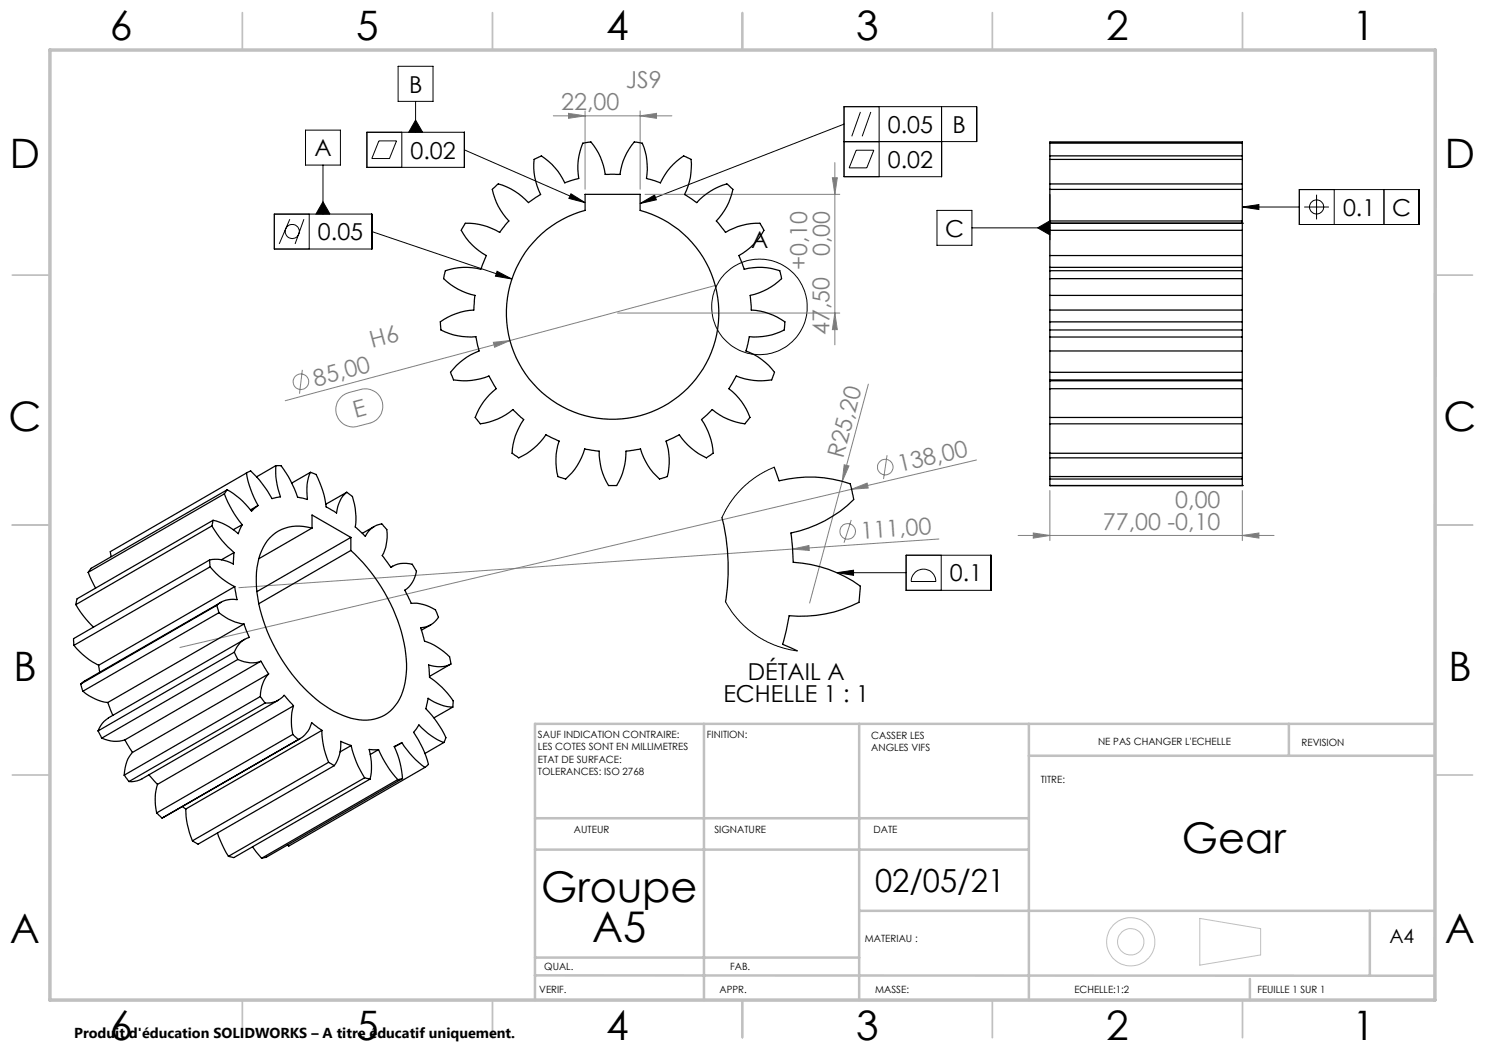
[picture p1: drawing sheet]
<svg xmlns="http://www.w3.org/2000/svg" width="297mm" height="210mm" viewBox="0 0 297 210" stroke-linecap="round" stroke-linejoin="round" font-family="sans-serif">
<g fill="none" stroke="#808080" stroke-width=".2">
<path d="M110.7 23.2h23.7M113.7 22.7l3.3 .5-3.3 .5zM117 22.2v15.6M128 23.2l3.3-.5v1zM128 22.2v15.6M129 38.9h39M166.5 35.6h1l-.5 3.3zM167 32.5v36.5M143.1 57.1l-86.1 23M60.5 74l-.6 4.7M68.2 79.5l1.1-.8 2.9-.8a3.5 3.5 0 0 1 4.3 2.5 3.5 3.5 0 0 1-2.5 4.2l-2.5 .7a3.5 3.5 0 0 1-3.9-1.6 3.5 3.5 0 0 1 .6-4.2zM98.7 68.5l3.3-.4-3.1 1.4z"/>
<path d="M123.5 62.6h44.5M167 62.6l.5 3.3h-1zM173.7 76.8l-11.8 43.8M168.8 92.9l1 .3-1.3 3.1zM170.3 97.9l3.1-1.3 .2 1zM170.3 97.9l-134.3 31.6M177.4 91l-.7 4.8M195.3 92l-25 5.9M210 98.1v10M248.5 98.1v10M158.5 109.8l3.3-.7 .1 1zM158.5 109.8l-110.7 7.7"/>
<path d="M170.3 104l-1.5 4.5M187.8 107.8l-29.3 2M203.6 107.1h51.2M206.7 106.6l3.3 .5-3.3 .5zM248.5 107.1l3.3-.5v1z"/>
<circle cx="60.2" cy="76.3" r="1.56"/>
<circle cx="177.1" cy="93.4" r="1.56"/>
<circle cx="169.5" cy="106.3" r="1.57"/>
</g>
<g fill="none" stroke="#000" stroke-width=".2">
<path d="M79.6 13.3h7v7h-7zM61.1 26h7v7h-7zM64.6 33v9.8M73.4 26.4h19.5v7.1h-19.5zM75.8 28.2h3.5l-1.4 3.5h-3.5zM80.4 26.4v7.1M83.1 20.3v6.1M83.1 24l1.4 2.4h-2.8zM92.9 30l24.1 10.5M114.2 38.8l2.8 1.7-3.2-.8zM168.8 24.8l-40.8 15.9M171.2 30h3.6l-1.4 3.6h-3.6z"/>
<path d="M172.1 22.4l-1.7 4.9M174.2 22.4l-1.8 4.9M175.8 21.3v14M188.3 21.3v14h-19.5v-14h26.5v7h-26.5M210 38.9v9.1M259.9 37.9h23.9v7h-23.9zM263.3 38.9v5M266.8 37.9v7M276.8 37.9v7M54.9 42.8h19.5v7h-19.5zM58 43.8l-2.2 5M60.8 43.8l-1.8 5"/>
<path d="M61.8 42.8v7M64.6 40.3l1.4 2.5h-2.8zM74.4 46.3l28 9.5M99.4 54.2l3 1.6-3.3-.6zM128 40.7l2.9-1.7 .4 1zM187.4 42.1h7v7h-7zM194.4 45.6h15.6M207.5 45.6l2.5-1.4v2.8zM248.5 41.4h11.4M248.5 41.4l3.3-.5v1zM260.8 41.4h5M167.4 114.5h13.8"/>
<path d="M167.4 114.5l3.3-.5v1.1zM181.2 111h17v7.1h-17zM183 114.5a2.5 2.5 0 0 1 2.7-.5 2.5 2.5 0 0 1 1.5 2.3h-5a2.39 2.39 0 0 1 .8-1.8zM188.2 111v7.1"/>
<circle cx="58.5" cy="46.3" r="1.41"/>
<circle cx="263.3" cy="41.4" r="1.41"/>
<circle cx="151.9" cy="61.4" r="9.6"/>
</g>
<g fill="none" stroke="#c0c0c0" stroke-width=".2">
<path d="M240 183.7l12.1 2v5.3l-12.1 2z"/>
<circle cx="226.1" cy="188.3" r="4.8"/>
<circle cx="226.2" cy="188.4" r="2.63"/>
</g>
<g fill="none" stroke="#c0c0c0" stroke-width=".35">
<path d="M48.5 2.5v7.5M98.5 2.5v7.5M148.5 2.5v7.5M198.5 2.5v7.5M248.5 2.5v7.5M2.5 55h7.5M287 55h7.5M2.5 105h7.5M287 105h7.5M2.5 155h7.5M287 155h7.5M48.5 200v7.5"/>
<path d="M98.5 200v7.5M148.5 200v7.5M198.5 200v7.5M248.5 200v7.5"/>
</g>
<g fill="none" stroke="#c0c0c0" stroke-width=".5">
<path d="M140.8 144.8v55.2M171.8 144.8v55.2M205.8 144.8v55.2M205.8 151.2h81.2M257.8 144.8v6.4M287 144.8h-180v55.2M107 163.6h98.8M107 169.9h98.8M107 195.1h180M107 191.5h64.8M171.8 182.2h115.2M250 195.8v4.2"/>
<path d="M274 182.2v12.9"/>
</g>
<path d="M10 10h277.1l-.1 190h-277z" fill="none" stroke="#c0c0c0" stroke-width=".7"/>
<path d="M99.4 54.2l3 1.6-3.3-.6zM114.2 38.8l2.8 1.7-3.2-.8zM128 40.7l2.9-1.7 .4 1zM64.6 40.3l1.4 2.5h-2.8zM83.1 24l1.4 2.4h-2.8zM248.5 41.4l3.3-.5v1zM207.5 45.6l2.5 1.4v-2.8zM167.4 114.5l3.3-.5v1.1z" fill="#000"/>
<g fill="#808080">
<path d="M158.5 109.8l3.3-.7 .1 1z"/>
<path d="M170.3 97.9l3.1-1.3 .2 1z"/>
<path d="M98.7 68.5l3.3-.4-3.1 1.4z"/>
<path d="M168.8 92.9l1 .3-1.3 3.1z"/>
<path d="M128 23.2l3.3-.5v1zM113.7 22.7l3.3 .5-3.3 .5zM248.5 107.1l3.3-.5v1zM206.7 106.6l3.3 .5-3.3 .5z"/>
<path d="M166.5 35.6h1l-.5 3.3zM167 62.6l.5 3.3h-1z"/>
</g>
<g fill="none" stroke="#000" stroke-width=".25">
<path d="M98.6 37.7l1.1-.9 .8 .2 1.7 .8 1.5 .9 2 1.8 2.4-1.6-.7-1.7-.4-1.7-.2-2.7v-.9l1.5-.7 1.4 1.1 1.3 1.2 1.1 1.5 .9 1.6 2.7-.9-.1-2.7 .4-2.7 .6-1.7 1.2-.2h.4l1.5 2.2 1 2.5 .3 1.8h3l.6-2.6 .7-1.7 1.6-2.2h.3l1.2 .2 .6 1.7 .4 2.7-.1 2.7 2.8 .9 .9-1.6 1-1.5 1.3-1.2 1.4-1.1 1.5 .7 .1 .9-.2 2.7-.5 1.7-.7 1.7 2.4 1.6 2.1-1.8 1.5-.9 1.6-.8 .9-.2 1.2 1.1-.5 1.7-.7 1.7-1 1.5-1.1 1.4 1.8 2.3 2.4-1.2 2.7-.6h1.8l.6 1 .2 .4-1.5 2.2-1.3 1.3-2.2 1.5 1 2.8 2.7-.4h1.8l2.7 .6 .1 .4 .2 1.2-1.4 1.2-2.3 1.3-2.6 .9 .2 2.9 1.8 .2 1.8 .5 1.6 .7 1.6 1-.2 1.6-.8 .4-1.7 .6-1.7 .3h-2.7l-.7 2.9 2.4 1.2 1.5 1.1 1.2 1.3 .6 .7-.6 1.5-1.8 .2-1.8-.1-1.8-.3-1.7-.6-1.4 2.5 1.9 1.9 1.6 2.2 .7 1.7-.5 .6-.5 .7-1.8-.4-2.5-1-2.2-1.5-2.2 2 .9 1.6 .7 1.6 .5 1.8 .2 1.8-1.3 .9-1.6-.9-2.1-1.7-1.7-2-2.7 1.2 .5 1.7 .1 1.8v1.8l-.3 1.8-1.6 .5-.6-.6a12.1 12.1 0 0 1-3.2-5.4l-2.9 .4a13.2 13.2 0 0 1-1.9 6.9h-1.6a12.3 12.3 0 0 1-1.9-6.9l-2.9-.4a12.5 12.5 0 0 1-3.8 6l-1.5-.5a12.6 12.6 0 0 1 .2-7.1l-2.6-1.2a13.3 13.3 0 0 1-5.4 4.6l-1.4-.9a12.5 12.5 0 0 1 2.3-6.8l-2.1-2a12.6 12.6 0 0 1-6.5 2.9l-1.1-1.3a12.8 12.8 0 0 1 4.2-5.8l-1.4-2.5a13.1 13.1 0 0 1-7.1 .8l-.6-1.5a13.1 13.1 0 0 1 5.7-4.3l-.6-2.9a12.8 12.8 0 0 1-7-1.3l-.1-1.6a13 13 0 0 1 6.7-2.4l.2-2.9a12.8 12.8 0 0 1-6.3-3.4l.4-1.6a12.2 12.2 0 0 1 7.1-.2l1.1-2.8a12.6 12.6 0 0 1-5-5l.8-1.4a12.7 12.7 0 0 1 6.8 1.8l1.9-2.3a12.7 12.7 0 0 1-3.3-6.3zM210 36.8v1.1M210 37.9v6.3M210 31.9v4.9M210 31.2v.7M210 28.6v2.6M210 28.6v-.2h38.5v.2M210 36.8h38.5M210 37.9h38.5M210 31.9h38.5M210 31.2h38.5M210 28.6h38.5"/>
<path d="M248.5 36.8v1.1M248.5 37.9v6.3M248.5 31.9v4.9M248.5 31.2v.7M248.5 28.6v2.6M107.5 47.6a21.2 21.2 0 0 1 9.5-5.5v-3.2h11v3.2a21.3 21.3 0 0 1 13.8 29.5 21.3 21.3 0 0 1-31.5 8.4 21.3 21.3 0 0 1-2.8-32.4zM210 55.7v3.4M210 54.1v1.6M210 53.5v.6M210 46.1v5M210 44.7v1.4M210 44.7h.1"/>
<path d="M210 59.1v2.9M210 51.1v2.4M210 44.2v.5M210 53.5h38.5M210 44.7h38.5M210 55.7h38.5M210 59.1h38.5M210 54.1h38.5M210 46.1h38.5M210 51.1h38.5M210 44.2h38.5M248.5 55.7v3.4"/>
<path d="M248.5 54.1v1.6M248.5 53.5v.6M248.5 46.1v5M248.5 44.7v1.4M248.5 44.7h.1M248.5 59.1v2.9M248.5 51.1v2.4M248.5 44.2v.5M210 64.4v1.6M210 62v2.4M210 66v1.4M210 74.5v1.5"/>
<path d="M210 70.2v4.3M210 76v.2M210 77.7v5.8M210 67.4v2.8M210 76.2v1.5M210 67.4h38.5M210 76.2h38.5M210 64.4h38.5M210 66h38.5M210 62h38.5M210 74.5h38.5M210 76h38.5"/>
<path d="M210 70.2h38.5M210 77.7h38.5M248.5 64.4v1.6M248.5 62v2.4M248.5 66v1.4M248.5 74.5v1.5M248.5 70.2v4.3M248.5 76v.2M248.5 77.7v5.8M248.5 67.4v2.8M248.5 76.2v1.5M44.9 98.8a22 22 0 0 0 3.5 6.1"/>
<path d="M44.9 98.8l-27.3 15.7M45.4 98l-.5 .8M45.4 98a15.2 15.2 0 0 1 4.9 4.2l1.3-1.1M45.4 98l-27.2 15.7-.6 .8M49.3 94.6a20 20 0 0 0 2.3 6.5M49.3 94.6l-27.3 15.7 .2 1M55.2 93.1a15.2 15.2 0 0 0 .9 6.3l-1.7 .3a23.1 23.1 0 0 0-4.3-5.5l-.8 .4M55.2 93.1l1 .1a22.3 22.3 0 0 1 3.3 6.2l2 .5a9.5 9.5 0 0 1 .6-5.4M55.2 93.1l-3.9 2.3M62.1 94.5l1.1 .4a18.8 18.8 0 0 1 2 6.5l2.1 1.2a6.1 6.1 0 0 1 2.1-4.1M62.1 94.5l-3.8 2.1M69.4 98.5l.9 .7a11.7 11.7 0 0 1 .7 6.2l2.1 1.9a4.4 4.4 0 0 1 3.2-2.5l.3 .2a2.87 2.87 0 0 1 .8 3.2l-.2 1.3-.8 1.6 1.8 2.4a5.1 5.1 0 0 1 4.2-.7l.6 .9a1.35 1.35 0 0 1-.1 1.8l-.8 1.5-1.1 1 1.2 2.7a8 8 0 0 1 4.9 1.3l.6 1.5a4.4 4.4 0 0 1-3.6 2l.8 2.7a11.4 11.4 0 0 1 5.1 3.3l.2 1.3"/>
<path d="M69.4 98.5l-4.2 2.4M154.8 93.4l1 2.8a24.8 24.8 0 0 1 14.2 .6l.7 3.1a24.8 24.8 0 0 1-12.5 6.7l.4 5.9a25 25 0 0 1 13.4 4.7l-.2 3.3a25.5 25.5 0 0 1-14 2.6l-1.3 5.8 3 1.3M210 83.5v1.3M210 84.8v5.9M210 90.7v.9M210 91.6v3.7M210 95.3v.5M210 95.8v1.3M210 97.1h.1M210 97.1h38.5M210 83.5h38.5M210 84.8h38.5"/>
<path d="M210 90.7h38.5M210 91.6h38.5M210 95.3h38.5M210 95.8h38.5M248.5 83.5v1.3M248.5 84.8v5.9M248.5 90.7v.9M248.5 91.6v3.7M248.5 95.3v.5M248.5 95.8v1.3M248.5 97.1h.1M17.6 114.5l1.5 3.1"/>
<path d="M41.9 112l.1 1.4M41.9 112l-27.2 15.7 .1 1.4M42 113.4a14.5 14.5 0 0 0 5 3.9M42 113.4l-27.2 15.7M42.4 105.2a19.9 19.9 0 0 0 4.4 5.3M42.4 105.2l-27.2 15.7M42.6 104.1a11.3 11.3 0 0 1 5.1 2.6l.7-1.8M42.6 104.1l-.2 1.1M42.6 104.1l-27.2 15.7-.2 1.1M46.8 110.5l-.1 2.3a6.7 6.7 0 0 0-4.8-.8M46.8 110.5l-2.5 1.5M47 117.3l.4 2.6a4.6 4.6 0 0 0-4 1.2"/>
<path d="M47 117.3l-27.3 15.8M48.4 104.9l-1.7 1M51.6 101.1l-1.5 .9M62.4 105.6a8.1 8.1 0 0 0-10.6 6.2 23.9 23.9 0 0 0 1.7 14.6 32.8 32.8 0 0 0 13.2 15.8 11.6 11.6 0 0 0 8.9 1.4 8.7 8.7 0 0 0 5.4-7 26 26 0 0 0-2.9-15.9 35.2 35.2 0 0 0-7.9-10.6M62.4 105.6v-2.6l7.8 4.5M62.4 105.6l-10.6 6.2M70.2 107.5v2.6M70.2 110.1l-18.4 10.6M70.2 107.5l-18.8 10.8M74.9 105.3l-2.4 1.4M78.5 113.2l-.3 .2M144.4 103.5a41.5 41.5 0 0 1 .7 16.9"/>
<path d="M14.8 129.1a15.3 15.3 0 0 0 4.9 4M15.2 120.9l1.5 2.2 2 2.3M16.2 136.8l.4 1.4M16.6 138.2a9.6 9.6 0 0 0 5 2.3M19.7 133.1l.2 1.3M43.4 121.1l.4 1.4M43.4 121.1l-27.2 15.7M43.8 122.5a10.3 10.3 0 0 0 5 2.3M43.8 122.5l-27.2 15.7M44.2 120.5l-27.2 15.7-.8 .6M46.8 130.4l.8 1.5M46.8 130.4l-27.2 15.8"/>
<path d="M47.6 131.9a5.8 5.8 0 0 0 4.6 .3M47.6 131.9l-27.2 15.7M48.8 124.8l1 2.7a4.6 4.6 0 0 0-3 2.9M48.8 124.8l-27.2 15.7M48.9 127.9l-27.2 15.7-1.2 1.1-.9 1.5M52.1 139.3l.9 1.3M52.1 139.3l-27.3 15.7M52.2 132.2l1.5 2.6M52.2 132.2l-27.2 15.8M53.7 134.8a6.8 6.8 0 0 0-1.6 4.5M53.7 134.8l-27.2 15.7M86.1 125l-1.8 1"/>
<path d="M90.2 132.8a5.7 5.7 0 0 1-4.5 .2l.2 2.5a15 15 0 0 1 4.7 4.8v1.1M90.2 132.8l-4.3 2.5M19.6 146.2l.8 1.4M20.4 147.6a6.2 6.2 0 0 0 4.6 .4M21.6 140.5l1 2.6M24.8 155l1 1.3M25 148l1.5 2.5M26.5 150.5a7 7 0 0 0-1.7 4.5M29.8 155l1.7 1.9M31.5 156.9a11 11 0 0 0-.2 5.7M53 140.6a4.3 4.3 0 0 0 3.8-1.5l1.9 2.1M53 140.6l-27.2 15.7"/>
<path d="M55.7 140l-27.3 15.8-1 .4-1.6 .1M58.6 146.9l-27.3 15.7M58.7 141.2a11.5 11.5 0 0 0-.1 5.7M58.7 141.2l-27.2 15.7M60.1 147.7l-27.7 15.9M64.4 146.1a16.4 16.4 0 0 0 1.3 6.4M64.4 146.1l-2.1-1.6a5.3 5.3 0 0 1-2.6 3.4l-1.1-1M64.4 146.1l-27.3 15.7M65.7 152.5l1.2 .6M65.7 152.5l-27.2 15.7M66.9 153.1l-27.3 15.7-1.1-.6M70.2 149.1a19.6 19.6 0 0 0 2.7 6.5"/>
<path d="M70.2 149.1l-2-.8a7.4 7.4 0 0 1-1.3 4.8M70.2 149.1l-2.2 1.3M72.9 155.6l1.1 .2M72.9 155.6l-27.2 15.7M74 155.8l-27.2 15.7-1.1-.2M75.7 149.9a22.2 22.2 0 0 0 3.9 6M75.7 149.9h-1.9a12.2 12.2 0 0 1 .2 5.9M75.7 149.9l-1.7 1M79.6 155.9l-27.3 15.8M80.2 148.7l-1.3 .7M80.5 155.7l-.9 .2M80.5 155.7l-27.2 15.7-1 .3"/>
<path d="M85 153.5a18.2 18.2 0 0 1-4.6-5l-1.6 .8a18 18 0 0 1 1.7 6.4M85 153.5l-27.3 15.7-.2-.2M88.8 148.5a13.5 13.5 0 0 1-5-3.5l-1.1 1.5a17.5 17.5 0 0 1 2.9 6.5l-.6 .5M88.8 148.5l-3.8 2.2M90.6 141.4a9.3 9.3 0 0 1-5-1.7l-.4 2a18.5 18.5 0 0 1 3.9 6l-.3 .8M90.6 141.4l-3.8 2.2M31.3 162.6l1.1 1M32.8 163.4l-.4 .2M36.5 161.3l.6 .5M37.1 161.8a16.4 16.4 0 0 0 1.4 6.4M43.5 166.6l.9 2.3 1.3 2.4M50.5 169.4l1.8 2.3"/>
</g>
<path d="M154.8 93.4l-3.3 1.8-3 2.4-1.4 1.5-1.3 1.7-1.4 2.7M145.1 120.4l1.2 1.9 1.5 1.8 1.7 1.7 1.7 1.3 1.6 .9 2.2 1.1 2.7 .8 1.8 .3" fill="none" stroke="#000" stroke-width=".2"/>
<g font-size="8.5">
<text x="236.4" y="170.6">Gear</text>
<text x="108.2" y="180.3">Groupe</text>
<text x="118.5" y="188.4">A5</text>
</g>
<g font-size="8.1">
<text x="22" y="8">6</text>
<text x="71.2" y="8">5</text>
<text x="121.2" y="8">4</text>
<text x="171.3" y="8">3</text>
<text x="221.3" y="8">2</text>
<text x="270.5" y="8">1</text>
<text x="2" y="33.6">D</text>
<text x="289" y="33.6">D</text>
<text x="1.7" y="86.1">C</text>
<text x="288.7" y="86.1">C</text>
<text x="2.7" y="136.1">B</text>
<text x="289.7" y="136.1">B</text>
<text x="2" y="188.6">A</text>
<text x="289" y="188.6">A</text>
<text x="22" y="208">6</text>
<text x="71.2" y="208">5</text>
<text x="121.2" y="208">4</text>
<text x="171.3" y="208">3</text>
<text x="221.3" y="208">2</text>
<text x="270.5" y="208">1</text>
</g>
<text font-size="6.3" x="175" y="178.5">02/05/21</text>
<g font-size="4.7" fill="#808080">
<text x="125.2" y="17.6">JS9</text>
<text x="112.2" y="22.1">22,00</text>
<text x="166" y="51.2" transform="rotate(-90 166 51.2)">0,00</text>
<text x="161.5" y="54.1" transform="rotate(-90 161.5 54.1)">+0,10</text>
<text x="74.5" y="69.7" transform="rotate(-15 74.5 69.7)">H6</text>
<text x="165.9" y="67" transform="rotate(-90 165.9 67)">47,50</text>
<text x="63.1" y="77.3" transform="rotate(-15 63.1 77.3)">85,00</text>
<text x="71.1" y="83.6" transform="rotate(-15 71.1 83.6)">E</text>
<text x="168.6" y="91.8" transform="rotate(-75 168.6 91.8)">R25,20</text>
<text x="180" y="94.5" transform="rotate(-13 180 94.5)">138,00</text>
<text x="235.1" y="101.6">0,00</text>
<text x="172.2" y="107.8" transform="rotate(-4 172.2 107.8)">111,00</text>
<text x="220.6" y="106">77,00 -0,10</text>
</g>
<g font-size="4.7">
<text x="81.8" y="18.5">B</text>
<text x="177.6" y="26.6">0.05</text>
<text x="190.5" y="26.6">B</text>
<text x="62.9" y="31.3">A</text>
<text x="82.1" y="31.7">0.02</text>
<text x="177.6" y="33.6">0.02</text>
<text x="189" y="47.3">C</text>
<text x="268.6" y="43.2">0.1</text>
<text x="278.4" y="43.2">C</text>
<text x="63.6" y="48.1">0.05</text>
<text x="150.2" y="49.5">A</text>
<text x="190" y="116.3">0.1</text>
<text x="149.6" y="136">DÉTAIL A</text>
<text x="144.7" y="140.5">ECHELLE 1 : 1</text>
</g>
<text font-size="3.9" x="277.9" y="188.5">A4</text>
<text font-size="2.9" x="14.9" y="207.6">Produit d'éducation SOLIDWORKS – A titre éducatif uniquement.</text>
<g font-size="2">
<text x="107.6" y="147.6">SAUF INDICATION CONTRAIRE:</text>
<text x="141.4" y="147.6">FINITION:</text>
<text x="174.2" y="147.8">CASSER LES</text>
<text x="219.6" y="149">NE PAS CHANGER L'ECHELLE</text>
<text x="260.3" y="149.2">REVISION</text>
<text x="107.6" y="150.1">LES COTES SONT EN MILLIMETRES</text>
<text x="107.6" y="152.6">ETAT DE SURFACE:</text>
<text x="107.6" y="155.1">TOLERANCES: ISO 2768</text>
<text x="174.2" y="150.3">ANGLES VIFS</text>
<text x="208.2" y="156.6">TITRE:</text>
<text x="114.8" y="166.6">AUTEUR</text>
<text x="142.9" y="166.6">SIGNATURE</text>
<text x="174.7" y="166.6">DATE</text>
<text x="173" y="188.5">MATERIAU :</text>
<text x="108.8" y="194">QUAL.</text>
<text x="146" y="194">FAB.</text>
<text x="107.9" y="198.5">VERIF.</text>
<text x="143.9" y="198.6">APPR.</text>
<text x="175" y="198.6">MASSE:</text>
<text x="214.9" y="198.6">ECHELLE:1:2</text>
<text x="251.5" y="198.6">FEUILLE 1 SUR 1</text>
</g>
</svg>
